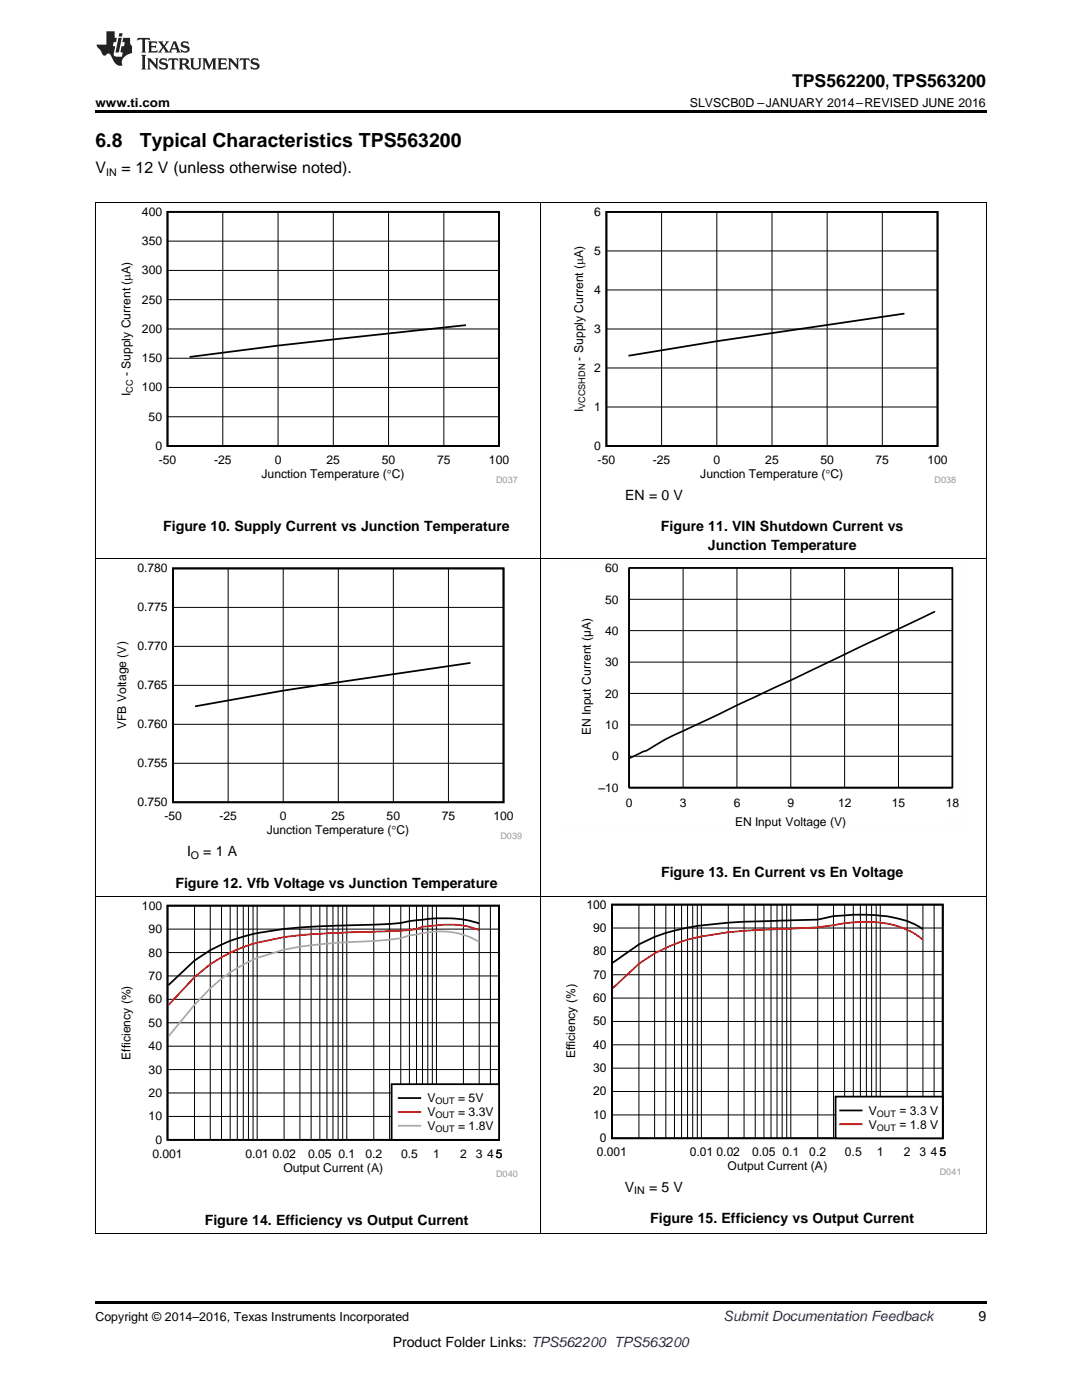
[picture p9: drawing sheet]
<svg xmlns="http://www.w3.org/2000/svg" width="216mm" height="279mm" viewBox="0 0 216 279" stroke-linecap="round" stroke-linejoin="round" font-family="sans-serif">
<path d="M19 259.7h177.8v.5h-177.8z" fill="#000"/>
<path d="M19.1 178.9v67.4M107.9 178.9v67.4M196.8 178.9v67.4M19 246.2h177.8" fill="none" stroke="#000" stroke-width=".2"/>
<path d="M23.7 179.8h79.6v55.1h-79.6z" fill-rule="evenodd" fill="#fff"/>
<path d="M33.4 180.7h66.2v46.8h-66.2zM95.6 184.3a19.2 19.2 0 0 0-5.9-1h-2.6l-4 .3a38.3 38.3 0 0 1-8.5 .9l-10.8 .4a68 68 0 0 0-15.3 2 27.9 27.9 0 0 0-9.7 4.8l-5.2 4.9" fill="none" stroke="#000" stroke-width=".35"/>
<g fill="none" stroke="#000" stroke-width=".2">
<path d="M33.4 199.4h66.2M33.4 194.8h66.2M33.4 190.1h66.2M33.4 185.4h66.2M38.8 180.7v46.8M42 180.7v46.8M44.2 180.7v46.8M45.9 180.7v46.8M47.3 180.7v46.8M48.5 180.7v46.8M49.6 180.7v46.8M50.5 180.7v46.8"/>
<path d="M51.3 180.7v46.8M56.7 180.7v46.8M59.8 180.7v46.8M62.1 180.7v46.8M63.8 180.7v46.8M65.2 180.7v46.8M66.4 180.7v46.8M67.5 180.7v46.8M68.4 180.7v46.8M69.2 180.7v46.8M74.6 180.7v46.8M77.7 180.7v46.8"/>
<path d="M80 180.7v46.8M81.7 180.7v46.8M83.1 180.7v46.8M84.3 180.7v46.8M85.4 180.7v46.8M86.3 180.7v46.8M87.1 180.7v46.8M92.5 180.7v46.8M95.6 180.7v46.8M97.9 180.7v46.8M99.6 180.7v46.8M33.4 218.1h66.2"/>
<path d="M33.4 213.5h66.2M33.4 208.8h66.2M33.4 204.1h66.2M33.4 222.8h66.2"/>
</g>
<path d="M95.6 185.6a16.9 16.9 0 0 0-9.3-.8l-2 .2-1.2 .4-3.1 .4-16.2 .6a51.7 51.7 0 0 0-15.3 2.6 29.5 29.5 0 0 0-9.7 6l-5.2 5.6" fill="none" stroke="#f00" stroke-width=".35"/>
<path d="M95.6 188a14.8 14.8 0 0 0-11.3-1.8l-2.6 .5-1.7 .5a106.6 106.6 0 0 1-12.5 .9l-3.7 .4a38.9 38.9 0 0 0-15.3 4 31 31 0 0 0-9.7 8l-5.2 6.4" fill="none" stroke="#aaa" stroke-width=".35"/>
<path d="M78.1 216.4h21.5v11.1h-21.5z" fill-rule="evenodd" fill="#fff"/>
<path d="M78.1 216.4h21.5v11.1h-21.5zM79.6 219.1h4.3" fill="none" stroke="#000" stroke-width=".35"/>
<path d="M79.6 221.9h4.3" fill="none" stroke="#f00" stroke-width=".35"/>
<path d="M79.6 224.7h4.3" fill="none" stroke="#aaa" stroke-width=".35"/>
<path d="M113 179.6h78.5v55h-78.5z" fill-rule="evenodd" fill="#fff"/>
<path d="M122.1 180.5h66v46.7h-66zM184.2 185.5a15.5 15.5 0 0 0-7.1-2.6l-3.2-.3a36 36 0 0 0-10.7 .9l-10.8 .4a96.1 96.1 0 0 0-15.2 1.2l-1.2 .3a29.1 29.1 0 0 0-8.5 3.1l-5.2 3.6" fill="none" stroke="#000" stroke-width=".35"/>
<g fill="none" stroke="#000" stroke-width=".2">
<path d="M122.1 199.2h66M122.1 194.5h66M122.1 189.9h66M122.1 185.2h66M127.5 180.5v46.7M130.6 180.5v46.7M132.9 180.5v46.7M134.6 180.5v46.7M136 180.5v46.7M137.2 180.5v46.7M138.2 180.5v46.7M139.1 180.5v46.7"/>
<path d="M140 180.5v46.7M145.3 180.5v46.7M148.5 180.5v46.7M150.7 180.5v46.7M152.4 180.5v46.7M153.8 180.5v46.7M155 180.5v46.7M156.1 180.5v46.7M157 180.5v46.7M157.8 180.5v46.7M163.2 180.5v46.7M166.3 180.5v46.7"/>
<path d="M168.5 180.5v46.7M170.3 180.5v46.7M171.7 180.5v46.7M172.9 180.5v46.7M173.9 180.5v46.7M174.8 180.5v46.7M175.6 180.5v46.7M181 180.5v46.7M184.2 180.5v46.7M186.4 180.5v46.7M188.1 180.5v46.7M122.1 217.8h66"/>
<path d="M122.1 213.2h66M122.1 208.5h66M122.1 203.9h66M122.1 222.5h66"/>
</g>
<path d="M184.2 187.5a16.2 16.2 0 0 0-10.3-3.5l-5.4 .2a56.8 56.8 0 0 1-12.4 1.2l-3.7 .1a70.8 70.8 0 0 0-15.2 2 31.1 31.1 0 0 0-9.7 4.8l-5.2 4.9" fill="none" stroke="#f00" stroke-width=".35"/>
<path d="M166.7 218.9h21.4v8.3h-21.4z" fill-rule="evenodd" fill="#fff"/>
<path d="M166.7 218.9h21.4v8.3h-21.4zM167.6 221.6h4.3" fill="none" stroke="#000" stroke-width=".35"/>
<path d="M167.6 224.4h4.3" fill="none" stroke="#f00" stroke-width=".35"/>
<path d="M19.1 111.5v67.4M107.9 111.5v67.4M196.8 111.5v67.4M19 178.8h177.8" fill="none" stroke="#000" stroke-width=".2"/>
<path d="M22.9 112.5h81.3v55h-81.3z" fill-rule="evenodd" fill="#fff"/>
<path d="M34.5 113.4h66v46.7h-66zM93.9 132.3l-37.4 5.5-17.6 3.2" fill="none" stroke="#000" stroke-width=".35"/>
<g fill="none" stroke="#000" stroke-width=".2">
<path d="M19.1 40.4v71.1M107.9 40.4v71.1M196.8 40.4v71.1M19 111.5h177.8M45.5 113.4v46.7M56.5 113.4v46.7M67.5 113.4v46.7M78.5 113.4v46.7M89.5 113.4v46.7M125.6 113.4h64.4v43.8h-64.4zM125.6 119.6h64.4M136.3 113.4v43.8"/>
<path d="M147 113.4v43.8M157.8 113.4v43.8M168.5 113.4v43.8M179.3 113.4v43.8M34.5 136.8h66M34.5 129h66M34.5 121.2h66M125.6 138.4h64.4M125.6 132.1h64.4M125.6 125.9h64.4M34.5 152.3h66M34.5 144.6h66"/>
<path d="M125.6 150.9h64.4M125.6 144.7h64.4"/>
</g>
<path d="M125.5 113.3h64.5v43.9h-64.5zM125.5 113.3v43.9h64.5M186.5 122.1l-46.6 22.1a75 75 0 0 0-11.1 5.7l-3.3 1.4" fill="none" stroke="#000" stroke-width=".33"/>
<path d="M111.8 112.3h81.2v53.1h-81.2z" fill="none" stroke="#fefefe" stroke-width=".2" stroke-dasharray=".4 .1" stroke-linecap="butt"/>
<path d="M23.7 41.3h79.6v55.1h-79.6z" fill-rule="evenodd" fill="#fff"/>
<path d="M33.4 42.3h66.2v46.7h-66.2zM93 64.9l-37.5 4.1-17.7 2.2" fill="none" stroke="#000" stroke-width=".35"/>
<path d="M33.4 59.8h66.2M33.4 54h66.2M33.4 48.1h66.2M44.5 42.3v46.7M55.5 42.3v46.7M66.5 42.3v46.7M77.5 42.3v46.7M88.6 42.3v46.7M33.4 77.3h66.2M33.4 71.5h66.2M33.4 65.7h66.2M33.4 83.2h66.2" fill="none" stroke="#000" stroke-width=".2"/>
<path d="M114 41.3h76.8v55.1h-76.8z" fill-rule="evenodd" fill="#fff"/>
<path d="M121 42.3h66.1v46.7h-66.1zM180.5 62.6l-37.5 5.5-17.6 2.9" fill="none" stroke="#000" stroke-width=".35"/>
<path d="M19 40.4h177.8M121 57.9h66.1M121 50.1h66.1M132 42.3v46.7M143 42.3v46.7M154 42.3v46.7M165 42.3v46.7M176.1 42.3v46.7M121 73.4h66.1M121 65.7h66.1M121 81.2h66.1" fill="none" stroke="#000" stroke-width=".2"/>
<path d="M19 22h177.8v.5h-177.8z" fill="#000"/>
<g fill="#231f20">
<path d="M27.5 7.6l-.1 .5 .4-.2h.6v.1v2.1l-.2 .4h1l-.3-.4v-2.1l.1-.1h.5l.5 .2-.2-.5zM29.5 8.3l.2 .3v1.5l-.2 .4h1.8l.2-.6a1.04 1.04 0 0 1-1.3 .2v-.7h.6l.3 .2v-.6l-.3 .2h-.6v-.6l.8-.1 .4 .3-.2-.5zM31.5 8.3l.9 1.1-.9 1.1h.8l-.2-.2 .5-.7 .4 .7-.2 .2h1.5l-.1-.2 .1-.4h.9l.1 .4-.2 .2h1l-.3-.3-.7-1.9h-.5l-.9 2-.8-1 .9-1h-.8l.1 .3-.3 .5-.4-.6 .2-.2zM34.7 8.6l.4 1h-.7zM36.3 8.4a.63 .63 0 0 0-.2 .7 .63 .63 0 0 0 .6 .4l.6 .2 .1 .2a.75 .75 0 0 1-.7 .4 .75 .75 0 0 1-.6-.5l.1 .7 .1-.1a1.11 1.11 0 0 0 1.5-.6 1.13 1.13 0 0 0-1.2-.8l-.1-.4a1.04 1.04 0 0 1 1.2 .2l-.2-.5-.1 .1-.5-.2zM28.2 10.9l.2 .4v2.2l-.2 .4h1l-.3-.4v-2.2l.3-.4zM29.3 11.6l.3 .4v1.5l-.3 .4h.8l-.2-.4v-1.3l1.5 1.7v-1.9l.2-.4h-.7l.2 .4v.9l-1.1-1.3zM32 11.8a.62 .62 0 0 0-.2 .7 .62 .62 0 0 0 .6 .4l.6 .1 .1 .3a.76 .76 0 0 1-.7 .3 .76 .76 0 0 1-.6-.4l.1 .7 .1-.1a1.11 1.11 0 0 0 1.5-.6 1.13 1.13 0 0 0-1.2-.8l-.1-.4a1.04 1.04 0 0 1 1.2 .2l-.2-.6-.1 .1-.5-.1zM33.7 11.6l-.2 .6a.61 .61 0 0 1 .8-.3v1.6l-.2 .4h.9l-.2-.4v-1.6a.63 .63 0 0 1 .8 .3l-.2-.6zM35.6 11.6l.3 .4v1.5l-.3 .4h1l-.2-.2v-.8l.5 .2a.76 .76 0 0 0 1.2 .7l-1-1a.58 .58 0 0 0 .6-.5 .58 .58 0 0 0-.5-.6zM36.4 11.9h.1a.45 .45 0 0 1 .5 .1 .45 .45 0 0 1 .1 .5l-.7 .2zM37.9 11.6l.2 .2a2.17 2.17 0 0 0 .3 1.9 .99 .99 0 0 0 1.6-.6v-1.1l.2-.4h-.7l.2 .2a1.92 1.92 0 0 1-.2 1.8 .6 .6 0 0 1-.9-.5v-1.1l.2-.4zM40.4 11.6l.2 .4v1.5l-.2 .4h.7l-.2-.4v-1.4l.8 1.8 .8-1.8v1.4l-.2 .4h.9l-.2-.4v-1.5l.2-.4h-.8l-.6 1.5-.6-1.5zM43.4 11.6l.2 .4v1.5l-.2 .4h1.8l.2-.6a1.04 1.04 0 0 1-1.3 .1v-.6h.5l.4 .2v-.6l-.4 .2h-.5v-.7h.8l.3 .3-.1-.6zM45.5 11.6l.2 .4v1.5l-.2 .4h.7l-.2-.4v-1.3l1.5 1.7v-1.9l.2-.4h-.7l.2 .4v.9l-1.1-1.3zM47.9 11.6l-.1 .6a.61 .61 0 0 1 .8-.3v1.6l-.3 .4h1l-.3-.4 .1-1.6a.63 .63 0 0 1 .7 .3l-.1-.6zM50.2 11.8a.62 .62 0 0 0-.2 .7 .62 .62 0 0 0 .6 .4l.6 .1 .2 .3a.76 .76 0 0 1-.8 .3 .76 .76 0 0 1-.6-.4l.1 .7 .2-.1a1.11 1.11 0 0 0 1.5-.6 1.13 1.13 0 0 0-1.3-.8l-.1-.4a1.04 1.04 0 0 1 1.2 .2l-.1-.6-.2 .1-.5-.1z"/>
<path d="M21.2 6.3v2.6h-1.9l.1 .4 .7 .9a.91 .91 0 0 0 1 .8 .56 .56 0 0 1 .5-.3 .56 .56 0 0 1 .5 .3l.4 .8a1.53 1.53 0 0 0 1.9 1.2 1.54 1.54 0 0 1 1-2.1l.9-.3v-1.4a1.52 1.52 0 0 1-.3-1.6h-1.4l-.2 .8h.5l-.2 .8h-.4l-.2 1v.2l.4 .1-.2 .8a1.93 1.93 0 0 1-1.6-.3l.3-1.8h-.5l.2-.8h.4l.2-.8h-.4v-1.3zM23.6 7.6l-.6 2.9h.7l.6-2.9zM23.8 6.6l-.1 .7h.6l.2-.7z"/>
</g>
<g font-size="3.9">
<text x="19" y="29.3">6.8</text>
<text x="27.9" y="29.3">Typical Characteristics TPS563200</text>
</g>
<text font-size="3.5" x="158" y="17.3">TPS562200, TPS563200</text>
<g font-size="3.2">
<text x="19" y="34.4">V</text>
<text x="24.2" y="34.4">= 12 V (unless otherwise noted).</text>
</g>
<g font-size="2.8">
<text x="124.7" y="99.7">EN = 0 V</text>
<text x="32.6" y="106">Figure 10. Supply Current vs Junction Temperature</text>
<text x="131.9" y="106">Figure 11. VIN Shutdown Current vs</text>
<text x="141.3" y="109.7">Junction Temperature</text>
<text x="37.3" y="170.8">I</text>
<text x="40.6" y="170.8">= 1 A</text>
<text x="35" y="177.1">Figure 12. Vfb Voltage vs Junction Temperature</text>
<text x="131.9" y="175">Figure 13. En Current vs En Voltage</text>
<text x="124.7" y="237.8">V</text>
<text x="129.5" y="237.8">= 5 V</text>
<text x="40.9" y="244.5">Figure 14. Efficiency vs Output Current</text>
<text x="129.8" y="244.2">Figure 15. Efficiency vs Output Current</text>
<text x="195.3" y="263.6">9</text>
<text x="78.4" y="268.9">Product Folder Links: TPS562200 TPS563200</text>
</g>
<text font-size="2.8" fill="#0000c8" x="144.4" y="263.6">Submit Documentation Feedback</text>
<g font-size="2.5">
<text x="19" y="21.4">www.ti.com</text>
<text x="137.7" y="21.4">SLVSCB0D –JANUARY 2014–REVISED JUNE 2016</text>
<text x="19" y="263.6">Copyright © 2014–2016, Texas Instruments Incorporated</text>
</g>
<g font-size="2.4">
<text x="28.3" y="43.1">400</text>
<text x="118.6" y="43.1">6</text>
<text x="28.3" y="48.9">350</text>
<text x="118.6" y="50.9">5</text>
<text x="28.3" y="54.8">300</text>
<text x="118.6" y="58.7">4</text>
<text x="28.3" y="60.6">250</text>
<text x="28.3" y="66.4">200</text>
<text x="116.3" y="71.9" transform="rotate(-90 116.3 71.9)">- Supply Current (PA)</text>
<text x="118.6" y="66.5">3</text>
<text x="26.1" y="75.1" transform="rotate(-90 26.1 75.1)">- Supply Current (PA)</text>
<text x="28.3" y="72.3">150</text>
<text x="118.6" y="74.2">2</text>
<text x="26.1" y="79.1" transform="rotate(-90 26.1 79.1)">I</text>
<text x="28.3" y="78.1">100</text>
<text x="29.7" y="84">50</text>
<text x="116.3" y="82.3" transform="rotate(-90 116.3 82.3)">I</text>
<text x="118.6" y="82">1</text>
<text x="31" y="89.8">0</text>
<text x="118.6" y="89.8">0</text>
<text x="31.7" y="92.6">-50</text>
<text x="42.7" y="92.6">-25</text>
<text x="52.2" y="95.3">Junction Temperature (qC)</text>
<text x="54.8" y="92.6">0</text>
<text x="65.2" y="92.6">25</text>
<text x="76.2" y="92.6">50</text>
<text x="87.2" y="92.6">75</text>
<text x="97.6" y="92.6">100</text>
<text x="119.3" y="92.6">-50</text>
<text x="130.3" y="92.6">-25</text>
<text x="139.7" y="95.3">Junction Temperature (qC)</text>
<text x="142.4" y="92.6">0</text>
<text x="152.7" y="92.6">25</text>
<text x="163.7" y="92.6">50</text>
<text x="174.7" y="92.6">75</text>
<text x="185.1" y="92.6">100</text>
<text x="27.4" y="114.2">0.780</text>
<text x="120.8" y="114.2">60</text>
<text x="27.4" y="122">0.775</text>
<text x="120.8" y="120.4">50</text>
<text x="27.4" y="129.8">0.770</text>
<text x="120.8" y="126.7">40</text>
<text x="27.4" y="137.6">0.765</text>
<text x="120.8" y="133">30</text>
<text x="120.8" y="139.2">20</text>
<text x="25.2" y="145.5" transform="rotate(-90 25.2 145.5)">VFB Voltage (V)</text>
<text x="27.4" y="145.3">0.760</text>
<text x="117.9" y="146.7" transform="rotate(-90 117.9 146.7)">EN Input Current (µA)</text>
<text x="120.8" y="145.5">10</text>
<text x="27.4" y="153.1">0.755</text>
<text x="122.1" y="151.8">0</text>
<text x="27.4" y="160.9">0.750</text>
<text x="119.4" y="158">±10</text>
<text x="124.9" y="161">0</text>
<text x="135.6" y="161">3</text>
<text x="146.4" y="161">6</text>
<text x="157.1" y="161">9</text>
<text x="167.2" y="161">12</text>
<text x="178" y="161">15</text>
<text x="188.7" y="161">18</text>
<text x="32.8" y="163.7">-50</text>
<text x="43.8" y="163.7">-25</text>
<text x="53.2" y="166.4">Junction Temperature (qC)</text>
<text x="55.8" y="163.7">0</text>
<text x="66.2" y="163.7">25</text>
<text x="77.1" y="163.7">50</text>
<text x="88.1" y="163.7">75</text>
<text x="98.5" y="163.7">100</text>
<text x="146.7" y="164.8">EN Input Voltage (V)</text>
<text x="28.3" y="181.5">100</text>
<text x="117" y="181.3">100</text>
<text x="29.7" y="190.9">80</text>
<text x="29.7" y="186.2">90</text>
<text x="118.4" y="190.7">80</text>
<text x="118.4" y="186">90</text>
<text x="29.7" y="195.6">70</text>
<text x="118.4" y="195.3">70</text>
<text x="29.7" y="200.2">60</text>
<text x="118.4" y="200">60</text>
<text x="29.7" y="209.6">40</text>
<text x="29.7" y="204.9">50</text>
<text x="114.8" y="209" transform="rotate(-90 114.8 209)">iciency (%)</text>
<text x="118.4" y="209.3">40</text>
<text x="118.4" y="204.6">50</text>
<text x="26.1" y="211.5" transform="rotate(-90 26.1 211.5)">Efficiency (%)</text>
<text x="29.7" y="214.3">30</text>
<text x="114.8" y="211.2" transform="rotate(-90 114.8 211.2)">Eff</text>
<text x="118.4" y="214">30</text>
<text x="29.7" y="218.9">20</text>
<text x="85.3" y="220">V</text>
<text x="91.4" y="220">= 5V</text>
<text x="118.4" y="218.6">20</text>
<text x="29.7" y="223.6">10</text>
<text x="85.3" y="222.8">V</text>
<text x="85.3" y="225.5">V</text>
<text x="91.4" y="222.8">= 3.3V</text>
<text x="91.4" y="225.5">= 1.8V</text>
<text x="118.4" y="223.3">10</text>
<text x="119.7" y="228">0</text>
<text x="173.3" y="222.5">V</text>
<text x="173.3" y="225.2">V</text>
<text x="179.5" y="222.5">= 3.3 V</text>
<text x="179.5" y="225.2">= 1.8 V</text>
<text x="30.4" y="231">0.001</text>
<text x="31" y="228.3">0</text>
<text x="49" y="231">0.01</text>
<text x="54.3" y="231">0.02</text>
<text x="56.6" y="233.8">Output Current (A)</text>
<text x="61.5" y="231">0.05</text>
<text x="67.5" y="231">0.1</text>
<text x="72.9" y="231">0.2</text>
<text x="80" y="231">0.5</text>
<text x="86.4" y="231">1</text>
<text x="91.8" y="231">2</text>
<text x="94.9" y="231">3</text>
<text x="97.2" y="231">45</text>
<text x="119.1" y="230.7">0.001</text>
<text x="137.6" y="230.7">0.01</text>
<text x="143" y="230.7">0.02</text>
<text x="145.2" y="233.5">Output Current (A)</text>
<text x="150.1" y="230.7">0.05</text>
<text x="156.1" y="230.7">0.1</text>
<text x="161.5" y="230.7">0.2</text>
<text x="168.6" y="230.7">0.5</text>
<text x="175" y="230.7">1</text>
<text x="180.3" y="230.7">2</text>
<text x="183.5" y="230.7">3</text>
<text x="185.7" y="230.7">45</text>
</g>
<g font-size="2.1">
<text x="21.2" y="35.1">IN</text>
<text x="38.1" y="171.3">O</text>
<text x="126.5" y="238.4">IN</text>
</g>
<g font-size="1.8">
<text x="26.5" y="78.4" transform="rotate(-90 26.5 78.4)">CC</text>
<text x="116.8" y="81.6" transform="rotate(-90 116.8 81.6)">VCCSHDN</text>
<text x="86.9" y="220.4">OUT</text>
<text x="86.9" y="223.2">OUT</text>
<text x="86.9" y="225.9">OUT</text>
<text x="175" y="222.9">OUT</text>
<text x="175" y="225.6">OUT</text>
</g>
<g font-size="1.8" fill="#999">
<text x="99" y="96.4">D037</text>
<text x="186.5" y="96.4">D038</text>
<text x="99.9" y="167.5">D039</text>
<text x="99" y="234.9">D040</text>
<text x="187.5" y="234.5">D041</text>
</g>
</svg>
